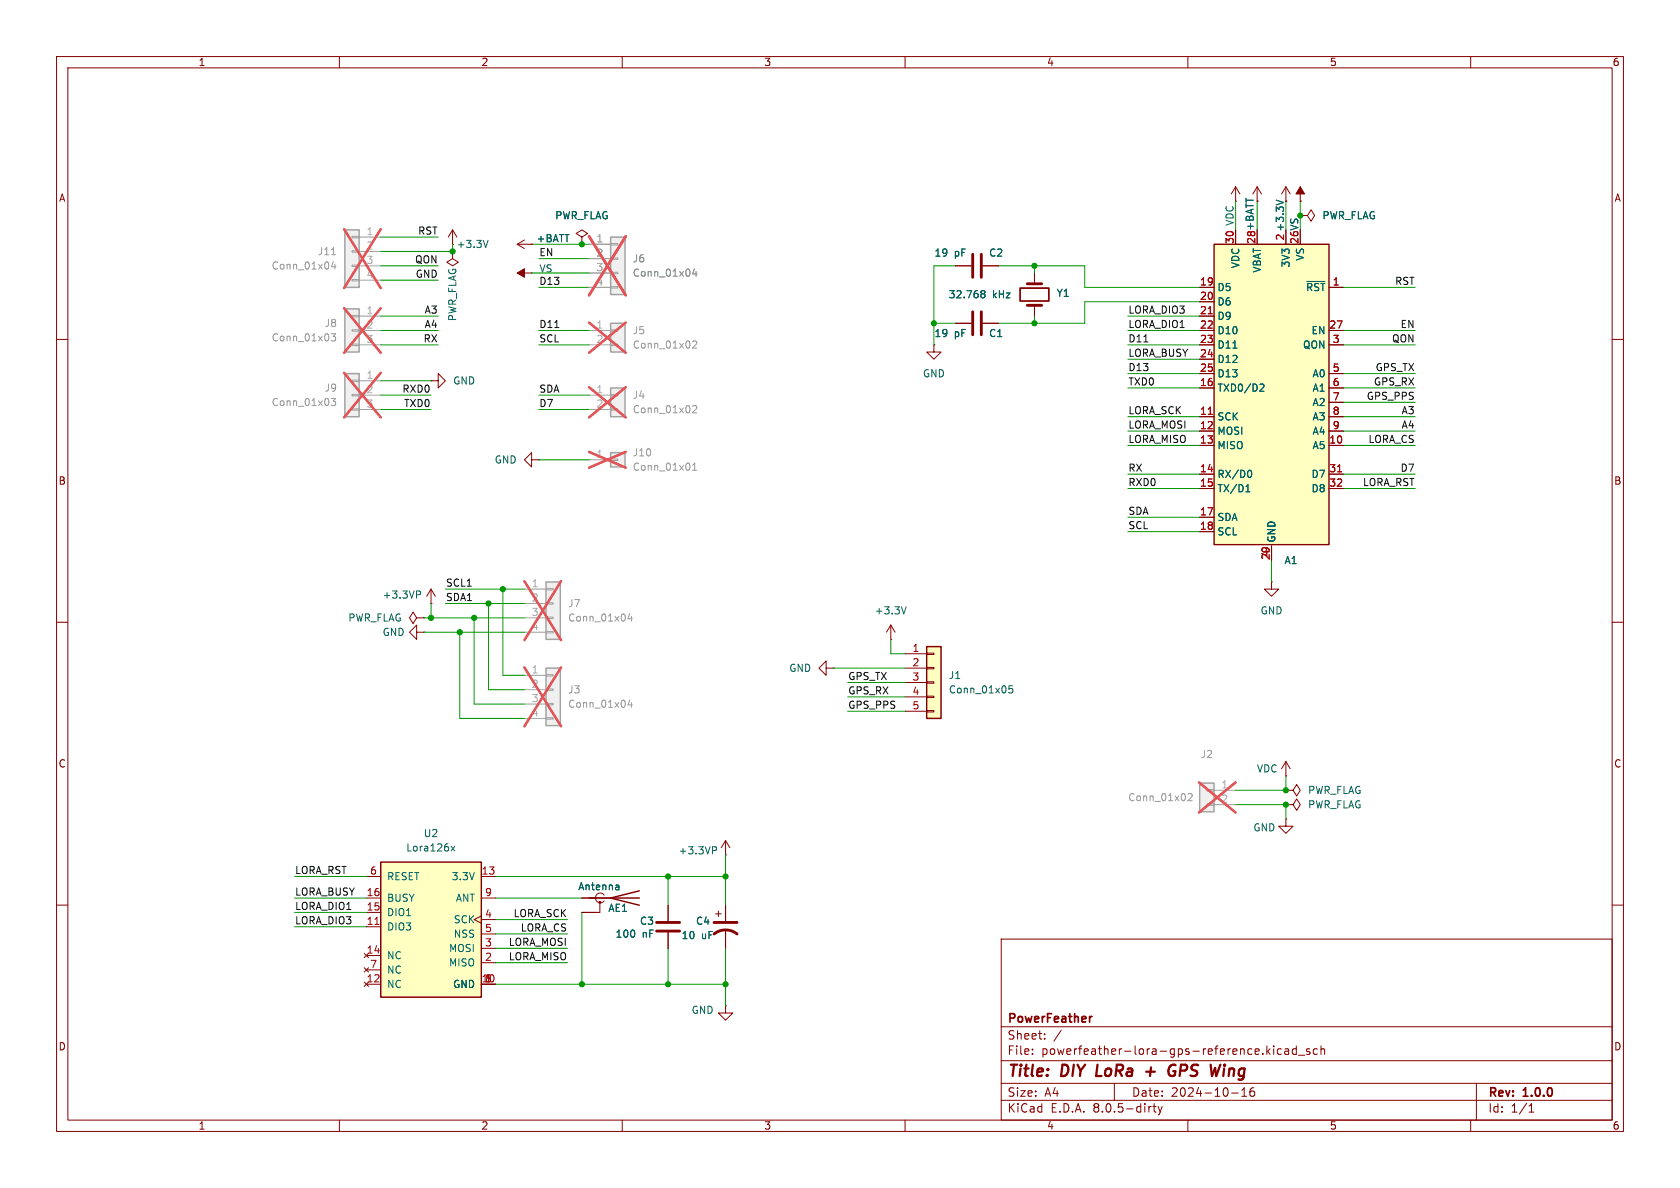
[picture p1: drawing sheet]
<svg xmlns="http://www.w3.org/2000/svg" width="297mm" height="210mm" viewBox="0 0 297 210" stroke-linecap="round" stroke-linejoin="round" font-family="sans-serif">
<g fill="none" stroke="#840000" stroke-width=".18">
<path d="M10 10h277v190h-277zM12 12h273v186h-273zM60 10v2M110 10v2M160 10v2M210 10v2M260 10v2M10 60h2M285 60h2M10 110h2M146 118.1v-1.3l-1.2 1.3 1.2 1.3v-1.3h1.3M147.3 118.1h.1"/>
<path d="M157.5 113h.1M157.5 110.5l-.8 1.3M157.5 110.5v2.5M157.5 110.5l.7 1.3M285 110h2M227.3 137.2h.1M227.3 134.6l-.7 1.3M227.3 134.6v2.6M227.3 134.6l.8 1.3M10 160h2M128.3 151.1h.1M128.3 148.6v2.5"/>
<path d="M128.3 148.6l-.8 1.3M128.3 148.6l.7 1.3M227.3 142.2h1.3l.6-1 .7 1-.7 1.1-.6-1.1M227.3 142.2h.1M227.3 144.8v1.3h1.3l-1.3 1.2-1.2-1.2h1.2M227.3 144.8h.1M285 160h2M126.5 161.5h1M127 161v1.1M128.3 160v2.8M128.3 164.3v3.3M177 166h108v32h-108z"/>
<path d="M60 198v2M110 198v2M160 198v2M177 194.5h108M177 191.5h108M177 187.5h108M177 181.5h108M182.5 186.3v.1M182.5 185.5v.1M184.7 183.6v.1M184.7 182.8v.1M187.6 182.1l-1.3 2"/>
<path d="M197 191.5v3M203.5 195.6l-.3 .1M203.8 195.6h.6M204 195.1v1.3l.4 .2M204.7 195.6l.4 1M205.1 196.6l-.1 .4-.3 .1M205.5 195.6l-.4 1M210 198v2M217.7 193.2h1.2M219.5 193.8h.9M219.5 192.7l.5-.4v1.5M221.2 192.4a1.17 1.17 0 0 0-.1 1.3h.6l.1-.5-.3-.3h-.3l-.2 .3"/>
<path d="M224.1 185.8l.4 .6M224.5 185.4l-.5 .6M225.2 184.9v.1M225.2 185.4v1M226.5 185.5l-.4-.1-.3 .3v.4l.2 .2h.5M227.2 185.5h.5l.1 .9M227.8 185.8h-.5a.29 .29 0 0 0-.2 .3 .29 .29 0 0 0 .2 .3l.5-.1M229.2 185.5l-.5-.1-.2 .3v.4l.1 .2h.6M229.2 184.9v1.5M229.5 186.5h1.2M231.5 185.5l-.3-.1-.2 .2v.2l.5 .2v.3h-.5M232.9 185.5l-.4-.1-.3 .3v.4l.1 .2h.6"/>
<path d="M233.5 185.5l.2-.1 .4 .1 .1 .9M233.5 184.9v1.5M260 198v2M261 191.5v6.5M270.3 196.6h.9M270.3 195.5l.4-.4v1.5"/>
</g>
<path d="M194 188.2l-.2 2h.9M202.6 189.4h1.6M203.5 188.7l-.2 1.5M207.4 189.4h.4l-.1 .6a.73 .73 0 0 1-.9 .1M207.8 188.3a.77 .77 0 0 0-1.1 .4M216.4 188.9l-.1 1.3M216.5 188.2v.2M216.5 188.2l-.1 .1 .1 .1M216.5 188.2l.1 .1-.1 .1" fill="none" stroke="#840000" stroke-width=".4"/>
<path d="M192.6 179.7v1M193.1 179.7l-.3 .1-.2 .2" fill="none" stroke="#840000" stroke-width=".3"/>
<path d="M126.2 165.1a3.3 3.3 0 0 1 4.1 0M126.2 163.1h4.1" fill="none" stroke="#840000" stroke-width=".51"/>
<path d="M160.2 107.3l-.4 1.2M126 149.7h.4l.3 .2-.1 .4h-.6" fill="none" stroke="#006464" stroke-width=".18"/>
<path d="M61 54.6h2.5v7.6h-2.5z" fill="#f0f0f0"/>
<path d="M62.2 58.3h1.3v.2h-1.3zM62.2 55.8h1.3v.2h-1.3zM63.5 55.9h3.8M63.5 58.4h3.8M62.2 60.8h1.3v.3h-1.3zM63.5 61h3.8" fill="none" stroke="#a1a1a1" stroke-width=".18"/>
<path d="M61 54.6h2.5v7.6h-2.5z" fill="none" stroke="#a1a1a1" stroke-width=".25"/>
<path d="M58.6 59h.7l-.4 .5 .4 .1v.5l-.2 .2-.5-.2" fill="none" stroke="#989898" stroke-width=".18"/>
<path d="M60.8 54.5l6.5 7.9M67.3 54.5l-6.5 7.9" fill="none" stroke="#e65255" stroke-width=".46"/>
<path d="M224.8 102.9v1.2h1.3l-1.3 1.3-1.3-1.3h1.3M224.8 102.9h.1" fill="none" stroke="#840000" stroke-width=".18"/>
<path d="M107.9 41.9h2.6v10.2h-2.6z" fill="#f0f0f0"/>
<path d="M104.1 43.2h3.8M104.1 45.7h3.8M104.1 48.3h3.8M104.1 50.8h3.8M107.9 50.7h1.3v.2h-1.3zM107.9 48.1h1.3v.3h-1.3zM107.9 45.6h1.3v.2h-1.3zM107.9 43.1h1.3v.2h-1.3z" fill="none" stroke="#a1a1a1" stroke-width=".18"/>
<path d="M107.9 41.9h2.6v10.2h-2.6z" fill="none" stroke="#a1a1a1" stroke-width=".25"/>
<path d="M122.8 47.5l-.3 .9h.7M123.1 48v.8" fill="none" stroke="#989898" stroke-width=".18"/>
<path d="M104.1 41.8l6.5 10.4M110.6 41.8l-6.5 10.4" fill="none" stroke="#e65255" stroke-width=".46"/>
<path d="M163.8 114.3h2.6v12.7h-2.6z" fill="#ffffc2"/>
<path d="M229.9 38.1h1.2l.7-1 .6 1-.6 1-.7-1M160 115.6h3.8M160 118.1h3.8M163.8 118h1.3v.2h-1.3zM163.8 115.4h1.3v.3h-1.3zM160 120.7h3.8M160 123.2h3.8M160 125.7h3.8M163.8 125.6h1.3v.3h-1.3zM163.8 123.1h1.3v.2h-1.3zM163.8 120.5h1.3v.3h-1.3z" fill="none" stroke="#840000" stroke-width=".18"/>
<path d="M163.8 114.3h2.6v12.7h-2.6z" fill="none" stroke="#840000" stroke-width=".25"/>
<path d="M179 121.2h-.6l-.1 .6 .2-.1 .4 .1 .2 .2-.1 .4-.2 .1-.5-.1" fill="none" stroke="#006464" stroke-width=".18"/>
<path d="M212.1 138.4h2.5v5.1h-2.5z" fill="#f0f0f0"/>
<path d="M213.4 139.6h1.2v.2h-1.2zM214.6 139.7h3.8M213.4 142.1h1.2v.3h-1.2zM214.6 142.2h3.8" fill="none" stroke="#a1a1a1" stroke-width=".18"/>
<path d="M212.1 138.4h2.5v5.1h-2.5z" fill="none" stroke="#a1a1a1" stroke-width=".25"/>
<path d="M210 140.4l.5-.1 .3 .3-.8 .9h.8" fill="none" stroke="#989898" stroke-width=".18"/>
<path d="M212 138.3l6.4 5.3M218.4 138.3l-6.4 5.3" fill="none" stroke="#e65255" stroke-width=".46"/>
<g fill="none" stroke="#840000" stroke-width=".18">
<path d="M218.4 35.6h.1M218.4 33l-.7 1.3M218.4 33v2.6M218.4 33l.8 1.3M222.2 33l-.7 1.3M222.2 33v2.6M222.2 33l.8 1.3M227.3 35.6h.1M227.3 33l-.7 1.3M227.3 33v2.6M227.3 33l.8 1.3M229.9 35.6h.1"/>
<path d="M229.9 33v2.6M73.7 111.8v-1.3l-1.3 1.3 1.3 1.2v-1.2h1.2M73.7 109.2l-.7-1-.6 1 .6 1 .7-1h1.2M74.9 111.8h.1M74.9 109.2h.1M76.2 106.7h.1M76.2 104.1l-.8 1.3M76.2 104.1v2.6M76.2 104.1l.8 1.3M227.3 139.7h1.3l.6-1 .7 1-.7 1-.6-1M227.3 139.7h.1"/>
</g>
<path d="M225.6 35.4l1.3 .4M73.6 104.5h.5l.3 .2-.2 .4h-.6" fill="none" stroke="#006464" stroke-width=".18"/>
<path d="M229.9 33l.7 1.3h-1.5z" fill="#840000" stroke="#840000" stroke-width=".18"/>
<path d="M214.6 43.2h20.3v53.1h-20.3z" fill="#ffffc2"/>
<path d="M214.6 43.2h20.3v53.1h-20.3z" fill="none" stroke="#840000" stroke-width=".25"/>
<g fill="none" stroke="#840000" stroke-width=".18">
<path d="M212.1 50.8h2.5M212.1 53.3h2.5M212.1 55.9h2.5M212.1 58.4h2.5M218.4 40.6v2.6M234.9 50.8h2.6M234.9 58.4h2.6M212.1 78.7h2.5M212.1 73.7h2.5M212.1 76.2h2.5M212.1 68.6h2.5M212.1 61h2.5"/>
<path d="M212.1 63.5h2.5M212.1 66h2.5M234.9 78.7h2.6M234.9 73.7h2.6M234.9 76.2h2.6M234.9 68.6h2.6M234.9 61h2.6M234.9 66h2.6M234.9 71.1h2.6M212.1 83.8h2.5M212.1 86.4h2.5M212.1 91.4h2.5"/>
<path d="M212.1 94h2.5M224.8 96.5v2.6M234.9 83.8h2.6M234.9 86.4h2.6"/>
</g>
<path d="M231 49.8h3.2M218 61.5h.7M222.9 67.9l.4 .1 .2 .3-.8 .9h.8M220.3 86.9h.7M220.4 86l.2-.3v1.2M220.9 83.1a.68 .68 0 0 1 .4 .7 .68 .68 0 0 1-.4 .6" fill="none" stroke="#006464" stroke-width=".18"/>
<path d="M213.6 55.5h.7M213.6 73.2h.7M236.5 83.4h.7" fill="none" stroke="#a90000" stroke-width=".18"/>
<path d="M67.3 152.4h17.8v23.9h-17.8z" fill="#ffffc2"/>
<path d="M67.3 152.4h17.8v23.9h-17.8z" fill="none" stroke="#840000" stroke-width=".25"/>
<g fill="none" stroke="#840000" stroke-width=".18">
<path d="M64.8 154.9h2.5M64.8 158.8h2.5M85.1 154.9h2.5M85.1 158.8h2.5M64.4 173.6l.8 .8M64.4 168.5l.8 .8M64.4 171.1l.8 .7M64.8 174h2.5M64.8 163.8h2.5M64.8 168.9h2.5M64.8 161.3h2.5M64.8 171.5h2.5"/>
<path d="M65.2 173.6l-.8 .8M65.2 168.5l-.8 .8M65.2 171.1l-.8 .7M85.1 161.9l-1.3 .7 1.3 .6M85.1 174h2.5M85.1 170.2h2.5M85.1 167.6h2.5M85.1 162.6h2.5M85.1 165.1h2.5"/>
</g>
<path d="M66.3 163.4h.7" fill="none" stroke="#a90000" stroke-width=".18"/>
<path d="M79.7 149.6l.7 .8M80.4 149.6l-.7 .8" fill="none" stroke="#006464" stroke-width=".18"/>
<path d="M61 66h2.5v7.7h-2.5z" fill="#f0f0f0"/>
<path d="M62.2 72.3h1.3v.2h-1.3zM62.2 69.7h1.3v.3h-1.3zM62.2 67.2h1.3v.2h-1.3zM63.5 67.3h3.8M63.5 69.9h3.8M63.5 72.4h3.8" fill="none" stroke="#a1a1a1" stroke-width=".18"/>
<path d="M61 66h2.5v7.7h-2.5z" fill="none" stroke="#a1a1a1" stroke-width=".25"/>
<path d="M58.6 70.4h.7l-.4 .5 .4 .1v.6l-.2 .1-.5-.1" fill="none" stroke="#989898" stroke-width=".18"/>
<path d="M60.8 65.9l6.5 7.9M67.3 65.9l-6.5 7.9" fill="none" stroke="#e65255" stroke-width=".46"/>
<path d="M96.5 118.1h2.6v10.2h-2.6z" fill="#f0f0f0"/>
<path d="M92.7 119.4h3.8M96.5 119.3h1.3v.2h-1.3zM92.7 121.9h3.8M92.7 124.5h3.8M92.7 127h3.8M96.5 126.9h1.3v.2h-1.3zM96.5 124.3h1.3v.3h-1.3zM96.5 121.8h1.3v.2h-1.3z" fill="none" stroke="#a1a1a1" stroke-width=".18"/>
<path d="M96.5 118.1h2.6v10.2h-2.6z" fill="none" stroke="#a1a1a1" stroke-width=".25"/>
<path d="M111.3 123.7l-.3 .9h.8M111.6 124.2v.8" fill="none" stroke="#989898" stroke-width=".18"/>
<path d="M92.7 118l6.5 10.4M99.2 118l-6.5 10.4" fill="none" stroke="#e65255" stroke-width=".46"/>
<path d="M96.5 102.9h2.6v10.1h-2.6z" fill="#f0f0f0"/>
<path d="M92.7 104.1h3.8M92.7 106.7h3.8M92.7 109.2h3.8M92.7 111.8h3.8M96.5 111.6h1.3v.3h-1.3zM96.5 109.1h1.3v.2h-1.3zM96.5 106.6h1.3v.2h-1.3zM96.5 104h1.3v.3h-1.3z" fill="none" stroke="#a1a1a1" stroke-width=".18"/>
<path d="M96.5 102.9h2.6v10.1h-2.6z" fill="none" stroke="#a1a1a1" stroke-width=".25"/>
<path d="M111.3 108.5l-.3 .9h.8M111.6 109v.8" fill="none" stroke="#989898" stroke-width=".18"/>
<path d="M92.7 102.7l6.5 10.5M99.2 102.7l-6.5 10.5" fill="none" stroke="#e65255" stroke-width=".46"/>
<path d="M107.9 57.2h2.6v5h-2.6z" fill="#f0f0f0"/>
<path d="M104.1 58.4h3.8M107.9 58.3h1.3v.2h-1.3zM104.1 61h3.8M107.9 60.8h1.3v.3h-1.3z" fill="none" stroke="#a1a1a1" stroke-width=".18"/>
<path d="M107.9 57.2h2.6v5h-2.6z" fill="none" stroke="#a1a1a1" stroke-width=".25"/>
<path d="M122.5 60.4l.4-.1 .3 .3-.8 .9h.8" fill="none" stroke="#989898" stroke-width=".18"/>
<path d="M104.1 57l6.5 5.4M110.6 57l-6.5 5.4" fill="none" stroke="#e65255" stroke-width=".46"/>
<path d="M172 45v4M173.5 45v4M181.6 54h2.5M181.6 50.2h2.5" fill="none" stroke="#840000" stroke-width=".51"/>
<path d="M168.9 47h2.8M173.7 47h2.8M182.9 48.3v1.9M182.9 54v1.9" fill="none" stroke="#840000" stroke-width=".18"/>
<path d="M180.3 50.9h5.1v2.3h-5.1z" fill="none" stroke="#840000" stroke-width=".3"/>
<path d="M173.5 51.9h.2M173.5 51.4h.4l.2 .1v.2l-.2 .2M173.7 51.9h.2M173.7 51.9l-.2 .1M173.9 51.9l.2 .3v.3l-.2 .1h-.4" fill="none" stroke="#006464" stroke-width=".18"/>
<path d="M107.9 80h2.6v2.6h-2.6z" fill="#f0f0f0"/>
<path d="M104.1 81.3h3.8M107.9 81.2h1.3v.2h-1.3z" fill="none" stroke="#a1a1a1" stroke-width=".18"/>
<path d="M107.9 80h2.6v2.6h-2.6z" fill="none" stroke="#a1a1a1" stroke-width=".25"/>
<path d="M122.5 83.1h.7M122.5 82.2l.3-.3v1.2" fill="none" stroke="#989898" stroke-width=".18"/>
<path d="M104.1 79.9l6.5 2.8M110.6 79.9l-6.5 2.8" fill="none" stroke="#e65255" stroke-width=".46"/>
<path d="M107.9 68.6h2.6v5.1h-2.6z" fill="#f0f0f0"/>
<path d="M104.1 69.9h3.8M104.1 72.4h3.8M107.9 72.3h1.3v.2h-1.3zM107.9 69.7h1.3v.3h-1.3z" fill="none" stroke="#a1a1a1" stroke-width=".18"/>
<path d="M107.9 68.6h2.6v5.1h-2.6z" fill="none" stroke="#a1a1a1" stroke-width=".25"/>
<path d="M122.5 71.8l.4-.1 .3 .4-.8 .9h.8" fill="none" stroke="#989898" stroke-width=".18"/>
<path d="M104.1 68.5l6.5 5.3M110.6 68.5l-6.5 5.3" fill="none" stroke="#e65255" stroke-width=".46"/>
<path d="M80 43.2h.1M80 40.6l.8 1.3M80 40.6v2.6M80 40.6l-.8 1.3M91.4 48.3h2.6M94 48.3h.1M168.9 57.2h2.8M173.7 57.2h2.8M76.2 67.3h1.3v-1.3l1.2 1.3-1.2 1.3v-1.3M76.2 67.3h.1M165.1 61v1.2h-1.3l1.3 1.3 1.3-1.3h-1.3M165.1 61h.1" fill="none" stroke="#840000" stroke-width=".18"/>
<path d="M172 55.1v4.1M173.5 55.1v4.1" fill="none" stroke="#840000" stroke-width=".51"/>
<path d="M86.3 42.5l-.4 1.3" fill="none" stroke="#006464" stroke-width=".18"/>
<path d="M91.4 48.3l1.3-.8v1.5z" fill="#840000" stroke="#840000" stroke-width=".18"/>
<path d="M61 40.6h2.5v10.2h-2.5z" fill="#f0f0f0"/>
<path d="M62.2 49.4h1.3v.3h-1.3zM62.2 46.9h1.3v.2h-1.3zM62.2 44.3h1.3v.3h-1.3zM62.2 41.8h1.3v.2h-1.3zM63.5 41.9h3.8M63.5 44.5h3.8M63.5 47h3.8M63.5 49.5h3.8M104.1 43.2h3.8M104.1 45.7h3.8M104.1 48.3h3.8M104.1 50.8h3.8" fill="none" stroke="#a1a1a1" stroke-width=".18"/>
<path d="M61 40.6h2.5v10.2h-2.5z" fill="none" stroke="#a1a1a1" stroke-width=".25"/>
<path d="M58.6 45h.7M58.9 46.2l-.3 .9h.8M59.2 46.7v.9M122.8 47.5l-.3 .9h.7M123.1 48v.8" fill="none" stroke="#989898" stroke-width=".18"/>
<path d="M60.8 40.5l6.5 10.4M67.3 40.5l-6.5 10.4M104.1 41.8l6.5 10.4M110.6 41.8l-6.5 10.4" fill="none" stroke="#e65255" stroke-width=".46"/>
<g fill="none" stroke="#840000" stroke-width=".18">
<path d="M227.3 35.6h.1M229.9 35.6h.1M80 44.5v1.2l1 .7-1 .6-1-.6 1-.7M80 44.5h.1M91.4 43.2l1.3 .7M91.4 43.2h2.6M92.7 42.4l-1.3 .8M94 43.2h.1M102.9 41.9l1-.6-1-.7-1 .7 1 .6v1.3M102.9 43.2h.1M168.9 47h2.8M168.9 57.2h2.8"/>
<path d="M173.7 47h2.8M173.7 57.2h2.8M182.9 48.3v1.2M182.9 54.6v1.3M212.1 50.8h2.5M212.1 53.3h2.5M212.1 55.9h2.5M212.1 58.4h2.5M218.4 40.6v2.6M234.9 50.8h2.6M234.9 58.4h2.6M212.1 78.7h2.5"/>
<path d="M212.1 73.7h2.5M212.1 76.2h2.5M212.1 68.6h2.5M212.1 61h2.5M212.1 63.5h2.5M212.1 66h2.5M234.9 78.7h2.6M234.9 73.7h2.6M234.9 76.2h2.6M234.9 68.6h2.6M234.9 61h2.6M234.9 66h2.6"/>
<path d="M234.9 71.1h2.6M94 81.3v-1.3l-1.3 1.3 1.3 1.3v-1.3h1.2M95.2 81.3h.1M212.1 83.8h2.5M212.1 86.4h2.5M212.1 91.4h2.5M212.1 94h2.5M224.8 96.5v2.6M234.9 83.8h2.6M234.9 86.4h2.6M102.9 158.8h5M106 159.5v1.8h-3.1"/>
<path d="M106.8 158.2a.85 .85 0 0 0-1.2-.1 .85 .85 0 0 0 0 1.3 .85 .85 0 0 0 1.2-.1M118.1 160v2.8M118.1 164.8v2.8M128.3 177.8v1.3h1.2l-1.2 1.2-1.3-1.2h1.3M128.3 177.8h.1M128.3 160v2.8M128.3 164.3v3.3"/>
</g>
<path d="M104.1 158.8h8.9M113 157.5l-5.1 1.3 5.1 1.2" fill="none" stroke="#840000" stroke-width=".25"/>
<circle cx="106" cy="159.5" r=".18" fill="#840000" stroke="#840000" stroke-width=".18"/>
<g fill="none" stroke="#006464" stroke-width=".18">
<path d="M225.6 35.4l1.3 .4M173.5 51.9h.2M173.5 51.4h.4l.2 .1v.2l-.2 .2M173.7 51.9h.2M173.7 51.9l-.2 .1M173.9 51.9l.2 .3v.3l-.2 .1h-.4M231 49.8h3.2M218 61.5h.7M222.9 67.9l.4 .1 .2 .3-.8 .9h.8M220.3 86.9h.7M220.4 86l.2-.3v1.2M220.9 83.1a.68 .68 0 0 1 .4 .7 .68 .68 0 0 1-.4 .6"/>
<path d="M109.2 156.5l.2 .1v.7M109.4 157.2l-.4 .1M109.4 156.8h-.4"/>
</g>
<path d="M116.1 164.6h4M116.1 163.1h4" fill="none" stroke="#840000" stroke-width=".51"/>
<path d="M98.1 57.9h.7M202.2 60.4h.7" fill="none" stroke="#0f0f0f" stroke-width=".18"/>
<g fill="none" stroke="#009600" stroke-width=".18">
<path d="M218.4 35.6v5M222.2 35.6v5M227.3 35.6v5M229.9 35.6v2.5M67.3 47h10.2M67.3 58.4h10.2M67.3 55.9h10.2M67.3 41.9h10.2M67.3 49.5h10.2M80 43.2v1.3h-12.7M94 43.2h10.1M94 48.3h10.1"/>
<path d="M95.2 58.4h8.9M95.2 50.8h8.9M95.2 45.7h8.9M165.1 57.2h3.8M168.9 47h-3.8v14M176.5 47h15.3v3.8h20.3M182.9 47v1.3M182.9 55.9v1.3M199.4 58.4h12.7M199.4 55.9h12.7M212.1 53.3h-20.3v3.9h-15.3M237.5 58.4h12.7"/>
<path d="M237.5 50.8h12.7M67.3 61h10.2M67.3 67.3h8.9M67.3 72.4h8.9M67.3 69.9h8.9M95.2 61h8.9M95.2 72.4h8.9M95.2 69.9h8.9M199.4 61h12.7M199.4 63.5h12.7M199.4 66h12.7M199.4 78.7h12.7"/>
<path d="M199.4 76.2h12.7M199.4 73.7h12.7M199.4 68.6h12.7M237.5 61h12.7M237.5 66h12.7M237.5 78.7h12.7M237.5 76.2h12.7M237.5 73.7h12.7M237.5 68.6h12.7M237.5 71.1h12.7M95.2 81.3h8.9M199.4 91.4h12.7"/>
<path d="M199.4 86.4h12.7M199.4 83.8h12.7M199.4 94h12.7M224.8 99.1v3.8M237.5 86.4h12.7M237.5 83.8h12.7M74.9 109.2h17.8M74.9 111.8h17.8M76.2 106.7v2.5M78.7 106.7h14M78.7 104.1h14M81.3 111.8v15.2h11.4"/>
<path d="M83.8 109.2v15.3h8.9M86.4 106.7v15.2h6.3M88.9 104.1v15.3h3.8M147.3 118.1h12.7M157.5 113v2.6h2.5M149.9 120.7h10.1M149.9 125.7h10.1M149.9 123.2h10.1M227.3 137.2v2.5h-8.9M52.1 154.9h12.7M52.1 158.8h12.7M87.6 154.9h40.7"/>
<path d="M87.6 158.8h15.3M118.1 154.9v5.1M128.3 151.1v8.9M218.4 142.2h8.9v2.6M52.1 161.3h12.7M52.1 163.8h12.7M87.6 174h40.7M87.6 170.2h12.7M87.6 167.6h12.7M87.6 165.1h12.7M87.6 162.6h12.7M102.9 161.3v12.7"/>
<path d="M118.1 167.6v6.4M128.3 167.6v10.2"/>
</g>
<path d="M213.6 55.5h.7M213.6 73.2h.7M236.5 83.4h.7" fill="none" stroke="#a90000" stroke-width=".18"/>
<g fill="#009600" stroke="#009600" stroke-width=".18">
<circle cx="182.9" cy="47" r=".46"/>
<circle cx="182.9" cy="57.2" r=".46"/>
<circle cx="165.1" cy="57.2" r=".46"/>
<circle cx="83.8" cy="109.2" r=".46"/>
<circle cx="86.4" cy="106.7" r=".46"/>
<circle cx="81.3" cy="111.8" r=".46"/>
<circle cx="76.2" cy="109.2" r=".46"/>
<circle cx="102.9" cy="43.2" r=".46"/>
<circle cx="80" cy="44.5" r=".46"/>
<circle cx="229.9" cy="38.1" r=".46"/>
<circle cx="227.3" cy="139.7" r=".46"/>
<circle cx="227.3" cy="142.2" r=".46"/>
<circle cx="128.3" cy="154.9" r=".46"/>
<circle cx="118.1" cy="154.9" r=".46"/>
<circle cx="102.9" cy="174" r=".46"/>
<circle cx="128.3" cy="174" r=".46"/>
<circle cx="118.1" cy="174" r=".46"/>
<circle cx="88.9" cy="104.1" r=".46"/>
</g>
<g font-size="2.8" fill="#840000">
<text x="178" y="190.9">Title:</text>
<text x="187.7" y="190.9">DIY</text>
<text x="194.6" y="190.9">LoRa</text>
<text x="204.2" y="190.9">+</text>
<text x="209" y="190.9">GPS</text>
<text x="217.2" y="190.9">Wing</text>
</g>
<g font-size="2.1" fill="#840000">
<text x="178" y="184">Sheet:</text>
<text x="178" y="181.2">PowerFeather</text>
<text x="178" y="186.7">File:</text>
<text x="184.1" y="186.7">powerfeather-lora-gps-reference.kicad_sch</text>
<text x="178" y="196.9">KiCad</text>
<text x="178" y="194.1">Size:</text>
<text x="184.7" y="194.1">A4</text>
<text x="185.7" y="196.9">E.D.A.</text>
<text x="193.3" y="196.9">8.0.5-dirty</text>
<text x="200" y="194.1">Date:</text>
<text x="207" y="194.1">2024-10-16</text>
<text x="263" y="194.3">Rev:</text>
<text x="263" y="196.9">Id:</text>
<text x="267.1" y="196.9">1/1</text>
<text x="269.4" y="194.3">1.0.0</text>
</g>
<g font-size="1.8" fill="#840000">
<text x="35" y="11.9">1</text>
<text x="85" y="11.9">2</text>
<text x="135" y="11.9">3</text>
<text x="185" y="11.9">4</text>
<text x="235" y="11.9">5</text>
<text x="285" y="11.9">6</text>
<text x="10.3" y="35.9">A</text>
<text x="285.3" y="35.9">A</text>
<text x="222" y="43.2" transform="rotate(-90 222 43.2)">28 +BATT</text>
<text x="10.3" y="85.9">B</text>
<text x="285.3" y="85.9">B</text>
<text x="10.3" y="135.9">C</text>
<text x="285.3" y="135.9">C</text>
<text x="10.3" y="185.9">D</text>
<text x="285.3" y="185.9">D</text>
<text x="35" y="199.9">1</text>
<text x="85" y="199.9">2</text>
<text x="135" y="199.9">3</text>
<text x="185" y="199.9">4</text>
<text x="235" y="199.9">5</text>
<text x="285" y="199.9">6</text>
</g>
<g font-size="1.8" fill="#aaa">
<text x="64.7" y="41.7">1</text>
<text x="64.7" y="44.2">2</text>
<text x="64.7" y="46.7">3</text>
<text x="105.3" y="42.9">1</text>
<text x="105.3" y="45.5">2</text>
<text x="64.7" y="49.3">4</text>
<text x="105.3" y="48">3</text>
<text x="105.3" y="50.5">4</text>
<text x="64.7" y="55.6">1</text>
<text x="64.7" y="58.2">2</text>
<text x="105.3" y="58.2">1</text>
<text x="64.7" y="60.7">3</text>
<text x="105.3" y="60.7">2</text>
<text x="64.7" y="67.1">1</text>
<text x="64.7" y="69.6">2</text>
<text x="105.3" y="69.6">1</text>
<text x="64.7" y="72.1">3</text>
<text x="105.3" y="72.1">2</text>
<text x="105.3" y="81">1</text>
<text x="93.9" y="103.9">1</text>
<text x="93.9" y="106.4">2</text>
<text x="93.9" y="109">3</text>
<text x="93.9" y="111.5">4</text>
<text x="93.9" y="119.1">1</text>
<text x="93.9" y="121.7">2</text>
<text x="93.9" y="124.2">3</text>
<text x="93.9" y="126.7">4</text>
<text x="215.8" y="139.4">1</text>
<text x="215.8" y="142">2</text>
</g>
<g font-size="1.8" fill="#0f0f0f">
<text x="73.8" y="41.6">RST</text>
<text x="73.3" y="46.6">QON</text>
<text x="95.2" y="45.4">EN</text>
<text x="73.4" y="49.2">GND</text>
<text x="95.2" y="50.5">D13</text>
<text x="246.5" y="50.5">RST</text>
<text x="75" y="58.1">A4</text>
<text x="75" y="55.5">A3</text>
<text x="95.2" y="58.1">D11</text>
<text x="199.4" y="55.5">LORA_DIO3</text>
<text x="199.4" y="58.1">LORA_DIO1</text>
<text x="247.5" y="58.1">EN</text>
<text x="74.8" y="60.6">RX</text>
<text x="95.2" y="60.6">SCL</text>
<text x="199.4" y="63.2">LORA_BUSY</text>
<text x="199.4" y="60.6">D11</text>
<text x="199.4" y="65.7">D13</text>
<text x="243.1" y="65.7">GPS_TX</text>
<text x="246" y="60.6">QON</text>
<text x="71" y="69.5">RXD0</text>
<text x="95.2" y="69.5">SDA</text>
<text x="199.4" y="68.2">TXD0</text>
<text x="241.5" y="70.8">GPS_PPS</text>
<text x="242.8" y="68.2">GPS_RX</text>
<text x="71.3" y="72">TXD0</text>
<text x="95.2" y="72">D7</text>
<text x="199.4" y="73.3">LORA_SCK</text>
<text x="199.4" y="75.9">LORA_MOSI</text>
<text x="247.7" y="73.3">A3</text>
<text x="247.7" y="75.9">A4</text>
<text x="199.4" y="78.4">LORA_MISO</text>
<text x="199.4" y="83.5">RX</text>
<text x="241.8" y="78.4">LORA_CS</text>
<text x="247.5" y="83.5">D7</text>
<text x="199.4" y="86">RXD0</text>
<text x="240.9" y="86">LORA_RST</text>
<text x="199.4" y="93.6">SCL</text>
<text x="199.4" y="91.1">SDA</text>
<text x="78.7" y="103.8">SCL1</text>
<text x="78.7" y="106.3">SDA1</text>
<text x="149.9" y="120.3">GPS_TX</text>
<text x="149.9" y="122.8">GPS_RX</text>
<text x="149.9" y="125.4">GPS_PPS</text>
<text x="52.1" y="154.6">LORA_RST</text>
<text x="52.1" y="160.9">LORA_DIO1</text>
<text x="52.1" y="158.4">LORA_BUSY</text>
<text x="52.1" y="163.5">LORA_DIO3</text>
<text x="89.8" y="167.3">LORA_MOSI</text>
<text x="90.7" y="162.2">LORA_SCK</text>
<text x="92" y="164.8">LORA_CS</text>
<text x="89.8" y="169.8">LORA_MISO</text>
</g>
<g font-size="1.8" fill="#006464">
<text x="98.1" y="39">PWR_FLAG</text>
<text x="218.3" y="40" transform="rotate(-90 218.3 40)">VDC</text>
<text x="233.7" y="39">PWR_FLAG</text>
<text x="80.6" y="44">+3.3V</text>
<text x="94.8" y="43">+BATT</text>
<text x="165.1" y="45.6">19</text>
<text x="168.7" y="45.6">pF</text>
<text x="174.8" y="45.6">C2</text>
<text x="219.3" y="47.5" transform="rotate(-90 219.3 47.5)">VDC</text>
<text x="227.1" y="42.6" transform="rotate(-90 227.1 42.6)">2 +3.3V</text>
<text x="228.2" y="47.4" transform="rotate(-90 228.2 47.4)">3V3</text>
<text x="229.6" y="43.2" transform="rotate(-90 229.6 43.2)">26 VS</text>
<text x="230.7" y="46.2" transform="rotate(-90 230.7 46.2)">VS</text>
<text x="95.3" y="48.4">VS</text>
<text x="167.6" y="52.9">32.768</text>
<text x="175.4" y="52.9">kHz</text>
<text x="186.7" y="52.7">Y1</text>
<text x="215.1" y="51.7">D5</text>
<text x="223.1" y="48.3" transform="rotate(-90 223.1 48.3)">VBAT</text>
<text x="230.8" y="51.7">~{RST}</text>
<text x="80.9" y="56.9" transform="rotate(-90 80.9 56.9)">PWR_FLAG</text>
<text x="165.1" y="59.8">19</text>
<text x="168.7" y="59.8">pF</text>
<text x="174.8" y="59.8">C1</text>
<text x="215.1" y="54.2">D6</text>
<text x="215.1" y="56.7">D9</text>
<text x="215.1" y="59.3">D10</text>
<text x="231.8" y="59.3">EN</text>
<text x="215.1" y="61.8">D11</text>
<text x="215.1" y="64.4">D12</text>
<text x="230.2" y="61.8">QON</text>
<text x="80" y="68.2">GND</text>
<text x="163.1" y="66.9">GND</text>
<text x="215.1" y="69.4">TXD0/D2</text>
<text x="215.1" y="66.9">D13</text>
<text x="231.9" y="66.9">A0</text>
<text x="231.9" y="69.4">A1</text>
<text x="231.9" y="72">A2</text>
<text x="215.1" y="74.5">SCK</text>
<text x="215.1" y="77.1">MOSI</text>
<text x="231.9" y="74.5">A3</text>
<text x="231.9" y="77.1">A4</text>
<text x="87.4" y="82.1">GND</text>
<text x="215.1" y="79.6">MISO</text>
<text x="231.9" y="79.6">A5</text>
<text x="215.1" y="84.7">RX/D0</text>
<text x="215.1" y="87.2">TX/D1</text>
<text x="231.8" y="84.7">D7</text>
<text x="231.8" y="87.2">D8</text>
<text x="215.1" y="92.3">SDA</text>
<text x="215.1" y="94.8">SCL</text>
<text x="225.7" y="96" transform="rotate(-90 225.7 96)">GND</text>
<text x="227" y="99.9">A1</text>
<text x="67.5" y="106">+3.3VP</text>
<text x="61.5" y="110.1">PWR_FLAG</text>
<text x="67.5" y="112.6">GND</text>
<text x="154.5" y="108.8">+3.3V</text>
<text x="222.8" y="108.8">GND</text>
<text x="139.4" y="119">GND</text>
<text x="167.6" y="120.2">J1</text>
<text x="167.6" y="122.8">Conn_01x05</text>
<text x="222.1" y="136.8">VDC</text>
<text x="231.1" y="143.1">PWR_FLAG</text>
<text x="231.1" y="140.6">PWR_FLAG</text>
<text x="74.8" y="148.2">U2</text>
<text x="221.5" y="147.2">GND</text>
<text x="68.3" y="155.8">RESET</text>
<text x="71.7" y="150.7">Lora126x</text>
<text x="79.8" y="155.8">3.3V</text>
<text x="119.9" y="151.2">+3.3VP</text>
<text x="68.3" y="159.6">BUSY</text>
<text x="80.5" y="159.6">ANT</text>
<text x="102.1" y="157.6">Antenna</text>
<text x="107.5" y="161.4">AE1</text>
<text x="68.3" y="164.7">DIO3</text>
<text x="68.3" y="162.2">DIO1</text>
<text x="80.1" y="163.4">SCK</text>
<text x="80.1" y="166">NSS</text>
<text x="108.7" y="166">100</text>
<text x="113" y="163.7">C3</text>
<text x="113.5" y="166">nF</text>
<text x="120.4" y="166.2">10</text>
<text x="122.9" y="163.7">C4</text>
<text x="124" y="166.2">uF</text>
<text x="68.3" y="169.8">NC</text>
<text x="68.3" y="172.3">NC</text>
<text x="79.3" y="171">MISO</text>
<text x="79.3" y="168.5">MOSI</text>
<text x="68.3" y="174.9">NC</text>
<text x="80" y="174.9">GND</text>
<text x="122.2" y="179.4">GND</text>
</g>
<g font-size="1.8" fill="#989898">
<text x="47.9" y="47.9">Conn_01x04</text>
<text x="56.1" y="45.3">J11</text>
<text x="111.8" y="46.6">J6</text>
<text x="111.8" y="49.1">Conn_01x04</text>
<text x="57.3" y="58">J8</text>
<text x="111.8" y="59.3">J5</text>
<text x="47.9" y="60.6">Conn_01x03</text>
<text x="111.8" y="61.8">Conn_01x02</text>
<text x="47.9" y="72">Conn_01x03</text>
<text x="57.3" y="69.4">J9</text>
<text x="111.8" y="70.7">J4</text>
<text x="111.8" y="73.3">Conn_01x02</text>
<text x="111.8" y="83.4">Conn_01x01</text>
<text x="111.8" y="80.9">J10</text>
<text x="100.3" y="107.5">J7</text>
<text x="100.3" y="110.1">Conn_01x04</text>
<text x="100.3" y="122.8">J3</text>
<text x="100.3" y="125.3">Conn_01x04</text>
<text x="212.2" y="134.2">J2</text>
<text x="199.4" y="141.8">Conn_01x02</text>
</g>
<g font-size="1.8" fill="#a90000">
<text x="218.2" y="43.2" transform="rotate(-90 218.2 43.2)">30</text>
<text x="212" y="50.5">19</text>
<text x="212" y="53.1">20</text>
<text x="235.5" y="50.5">1</text>
<text x="212" y="55.6">21</text>
<text x="212" y="58.2">22</text>
<text x="234.9" y="58.2">27</text>
<text x="212" y="60.7">23</text>
<text x="212" y="63.2">24</text>
<text x="212" y="65.8">25</text>
<text x="235.5" y="60.7">3</text>
<text x="235.5" y="65.8">5</text>
<text x="212" y="68.3">16</text>
<text x="235.5" y="68.3">6</text>
<text x="235.5" y="70.9">7</text>
<text x="212" y="73.4">11</text>
<text x="212" y="75.9">12</text>
<text x="235.5" y="73.4">8</text>
<text x="235.5" y="75.9">9</text>
<text x="212" y="78.5">13</text>
<text x="212" y="83.6">14</text>
<text x="234.9" y="78.5">10</text>
<text x="234.9" y="83.6">31</text>
<text x="212" y="86.1">15</text>
<text x="234.9" y="86.1">32</text>
<text x="212" y="91.2">17</text>
<text x="212" y="93.7">18</text>
<text x="224.5" y="99.1" transform="rotate(-90 224.5 99.1)">29</text>
<text x="224.5" y="98.5" transform="rotate(-90 224.5 98.5)">4</text>
<text x="161.2" y="115.3">1</text>
<text x="161.2" y="117.9">2</text>
<text x="161.2" y="120.4">3</text>
<text x="161.2" y="122.9">4</text>
<text x="161.2" y="125.5">5</text>
<text x="65.3" y="154.7">6</text>
<text x="85" y="154.7">13</text>
<text x="64.7" y="161">15</text>
<text x="64.7" y="158.5">16</text>
<text x="85.7" y="158.5">9</text>
<text x="64.7" y="163.6">11</text>
<text x="85.7" y="167.4">3</text>
<text x="85.7" y="162.3">4</text>
<text x="85.7" y="164.8">5</text>
<text x="64.7" y="173.7">12</text>
<text x="64.7" y="168.7">14</text>
<text x="65.3" y="171.2">7</text>
<text x="85" y="173.7">10</text>
<text x="85.7" y="173.7">1</text>
<text x="85.7" y="169.9">2</text>
<text x="85.7" y="173.7">8</text>
</g>
</svg>
